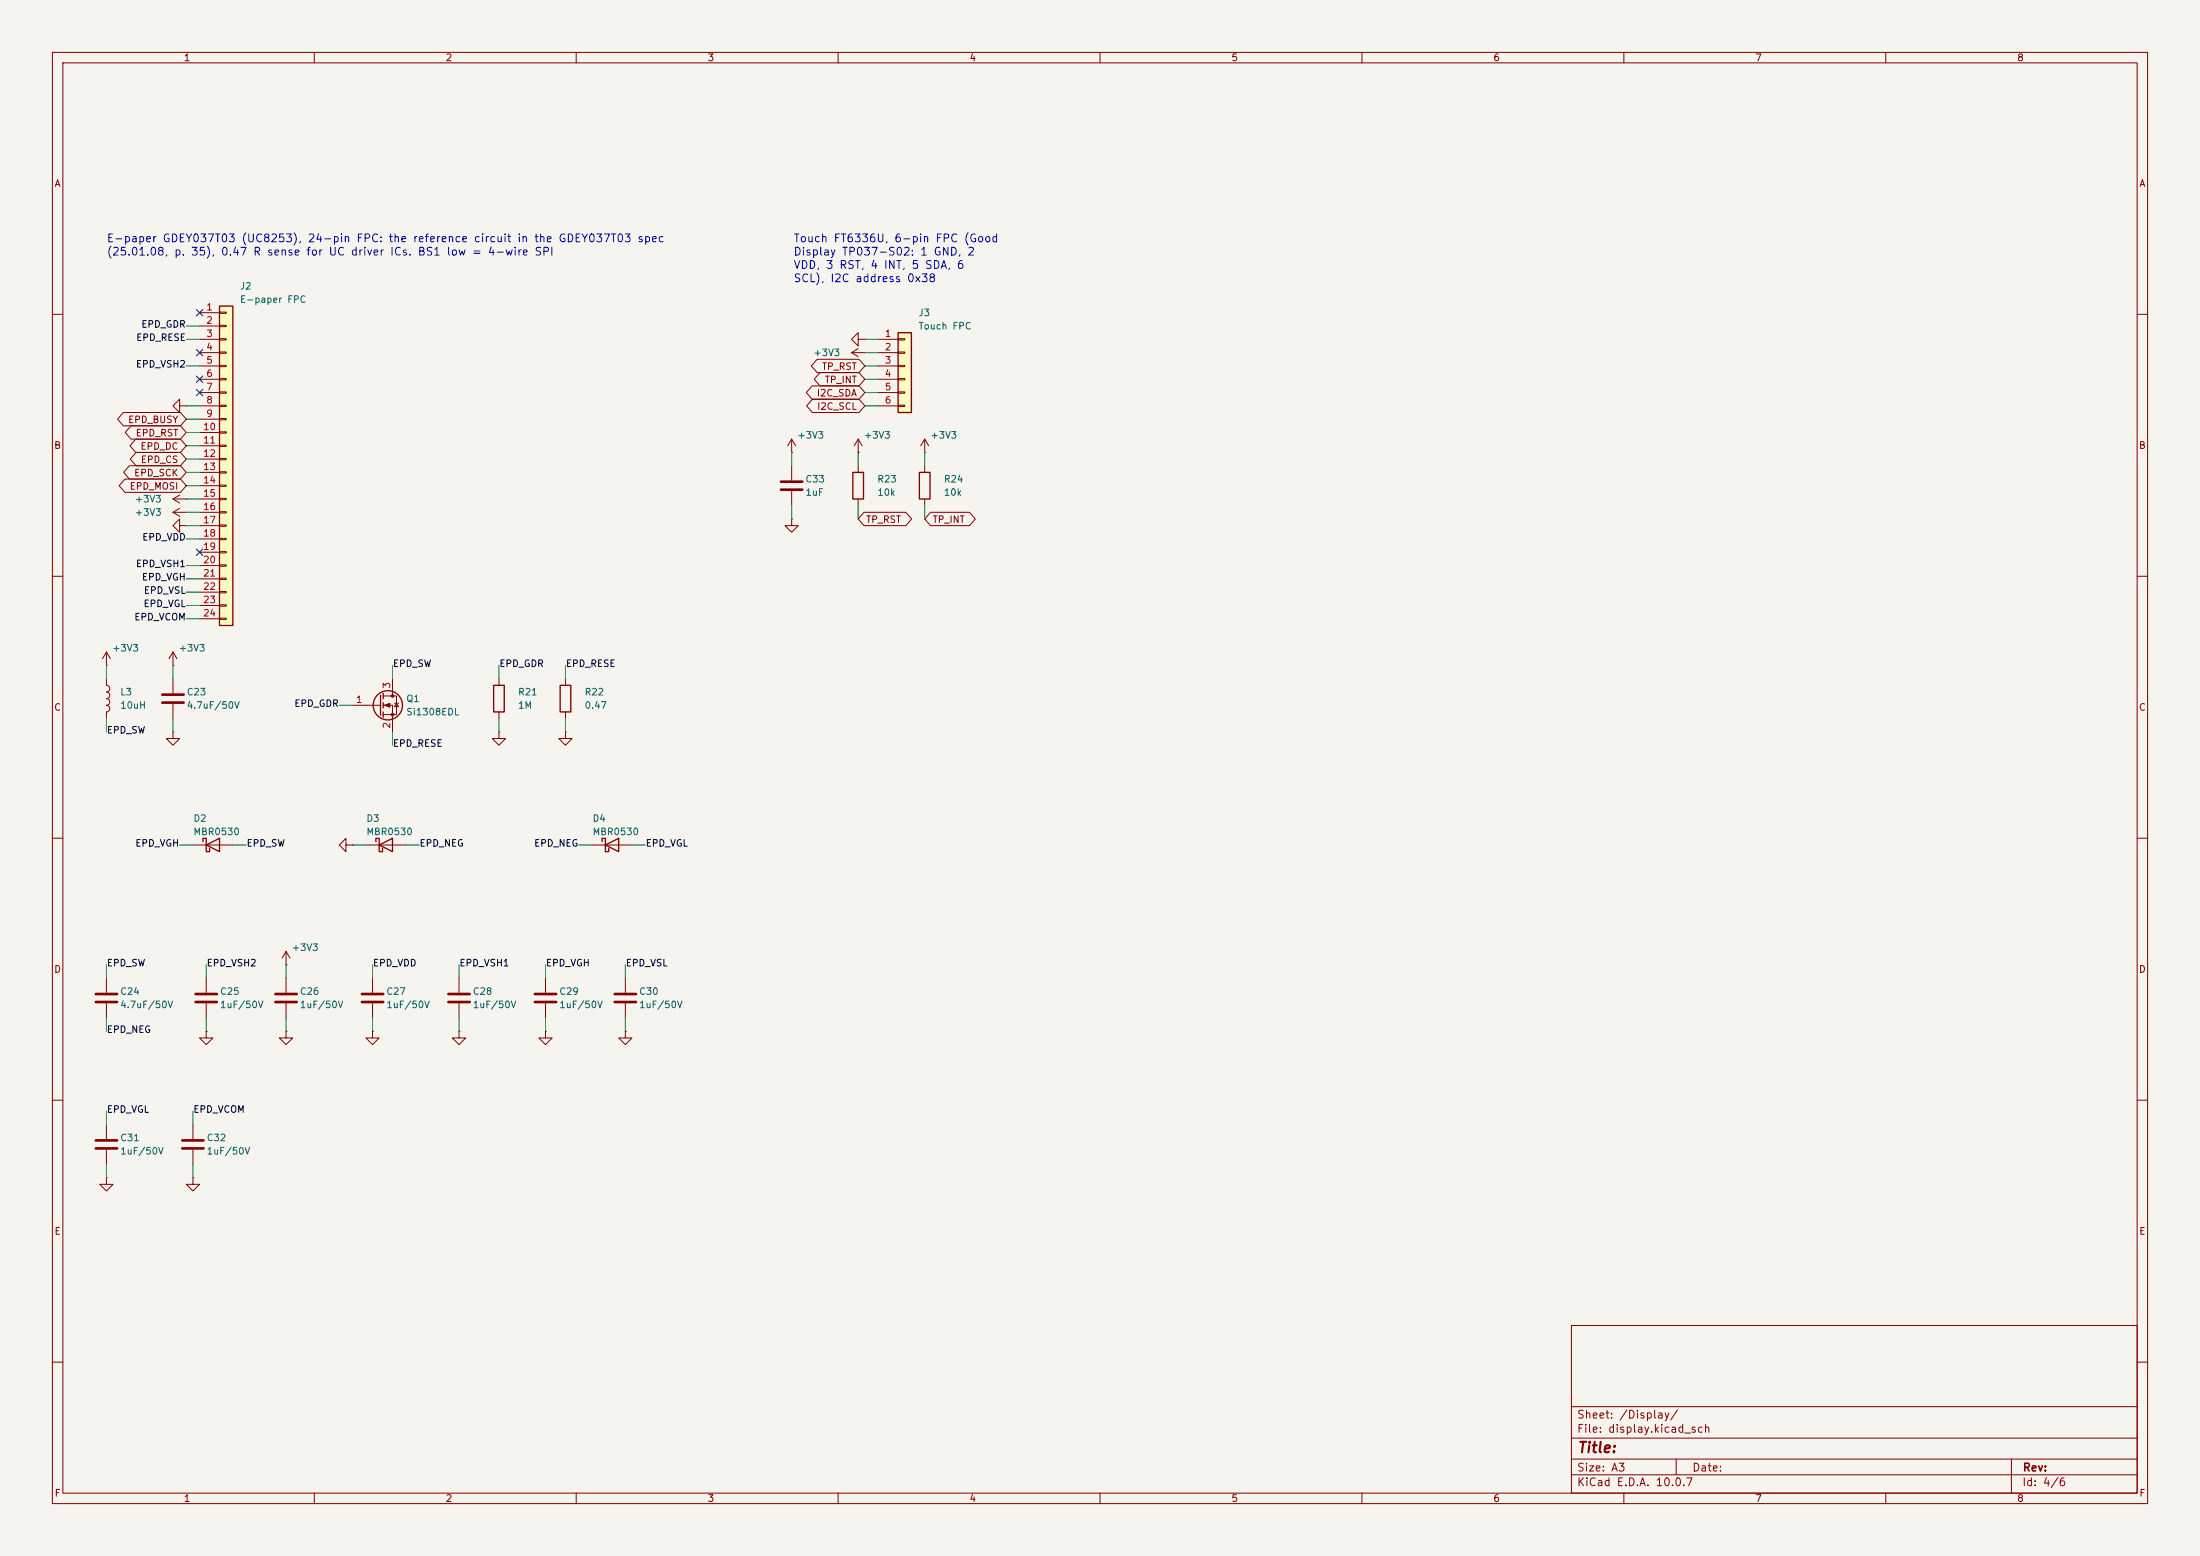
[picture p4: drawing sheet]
<svg xmlns="http://www.w3.org/2000/svg" width="420mm" height="297mm" viewBox="0 0 420 297" stroke-linecap="round" stroke-linejoin="round" font-family="sans-serif">
<path d="M0 0h420v297h-420z" fill="#f5f4ef" stroke="#f5f4ef" stroke-width=".19"/>
<g fill="none" stroke="#840000" stroke-width=".19">
<path d="M10 10h400v277h-400zM12 12h396v273h-396zM60 10v2M110 10v2M160 10v2M210 10v2M260 10v2M310 10v2M360 10v2M10 60h2M408 60h2M10 110h2"/>
<path d="M408 110h2M67.3 134.6h5.3M73.2 132.8h2.5v3.6h-2.5M73.2 134.6h1.7v5.1M74.9 129.5v3.3M75.3 134.2h.8M75.7 134.2l.4 .7h-.8zM10 160h2M408 160h2M39.4 196.9v1.2h1.2l-1.2 1.3-1.3-1.3h1.3M39.4 196.9h.1M54.6 196.9v1.2h1.3l-1.3 1.3-1.3-1.3h1.3"/>
<path d="M54.6 196.9h.1M54.6 184.2h.1M54.6 181.6l-.8 1.3M54.6 181.6l.8 1.3M54.6 181.6v2.6M54.6 186.7v2.8M54.6 191.5v2.8M119.4 186.7v2.8M119.4 191.5v2.8M10 210h2M20.3 214.6v2.8M20.3 219.5v2.7"/>
<path d="M36.8 214.6v2.8M36.8 219.5v2.7M408 210h2M36.8 224.8v1.3h1.3l-1.3 1.2-1.2-1.2h1.2M36.8 224.8h.1M300 253h108v32h-108zM10 260h2M300 278.5h108M300 274.5h108M300 268.5h108M320 278.5v3M384 278.5v6.5"/>
<path d="M408 260h2M60 285v2M110 285v2M160 285v2M210 285v2M260 285v2M300 281.5h108M310 285v2M360 285v2"/>
</g>
<g fill="none" stroke="#840000" stroke-width=".25">
<path d="M72.6 132.7v3.8M73.2 132.3v1.1M73.2 134.1v1M73.2 135.9v1"/>
<circle cx="74" cy="134.6" r="2.79"/>
</g>
<g fill="#840000" stroke="#840000" stroke-width=".19">
<path d="M73.4 134.6l1-.4v.8z"/>
<circle cx="74.9" cy="132.8" r=".25"/>
<circle cx="74.9" cy="136.4" r=".25"/>
</g>
<path d="M52.6 189.7h4M52.6 191.3h4M117.3 189.7h4.1M117.3 191.3h4.1M18.3 217.7h4.1M18.3 219.2h4.1M34.8 217.7h4.1M34.8 219.2h4.1" fill="none" stroke="#840000" stroke-width=".51"/>
<path d="M171.4 63.5h2.6v15.2h-2.6z" fill="#ffffc2"/>
<path d="M171.4 63.5h2.6v15.2h-2.6zM162.8 90.2h2v5.1h-2zM175.5 90.2h2v5.1h-2zM38.7 160.7v-.7h.7v2.6h.6v-.7M39.4 161.3l2.5-1.3v2.6z" fill="none" stroke="#840000" stroke-width=".25"/>
<g fill="none" stroke="#840000" stroke-width=".19">
<path d="M34.3 77.5v-1.3l-1.3 1.3 1.3 1.2v-1.2h1.3M35.6 77.5h.1M162.6 67.3h2.5M162.6 67.3l1.2 .8M163.8 64.8v-1.3l-1.2 1.3 1.2 1.2v-1.2h1.3M163.8 66.5l-1.2 .8M165.1 64.8h.1M165.1 67.3h.1M167.6 64.8h3.8M167.6 67.3h3.8M167.6 69.9h3.8M167.6 72.4h3.8"/>
<path d="M167.6 74.9h3.8M167.6 77.5h3.8M171.4 64.6h1.3v.3h-1.3zM171.4 67.2h1.3v.2h-1.3zM171.4 69.7h1.3v.3h-1.3zM171.4 72.3h1.3v.2h-1.3zM171.4 74.8h1.3v.3h-1.3zM171.4 77.3h1.3v.3h-1.3zM33 95.3l1.3 .7M33 95.3h2.6M33 97.8l1.3 .8M33 97.8h2.6"/>
<path d="M34.3 94.5l-1.3 .8M34.3 97l-1.3 .8M35.6 95.3h.1M35.6 97.8h.1M151.1 86.4h.1M151.1 99.1v1.2h1.3l-1.3 1.3-1.2-1.3h1.2M151.1 99.1h.1M151.1 83.8v2.6M151.1 88.9v2.8M151.1 93.7v2.8M151.1 83.8l-.7 1.3M151.1 83.8l.8 1.3"/>
<path d="M163.8 86.4h.1M163.8 83.8l-.7 1.3M163.8 83.8l.8 1.3M163.8 83.8v2.6M163.8 88.9v1.3M163.8 95.3v1.2M176.5 86.4h.1M176.5 83.8v2.6M176.5 88.9v1.3M176.5 95.3v1.2M176.5 83.8l-.7 1.3M176.5 83.8l.8 1.3"/>
<path d="M34.3 100.3v-1.2l-1.3 1.2 1.3 1.3v-1.3h1.3M35.6 100.3h.1M36.8 161.3h7.6M66 161.3v-1.3l-1.2 1.3 1.2 1.3v-1.3h1.3M67.3 161.3h.1M20.3 186.7v2.8M20.3 191.5v2.8M39.4 186.7v2.8M39.4 191.5v2.8M87.6 186.7v2.8M87.6 191.5v2.8"/>
</g>
<path d="M149.1 91.9h4.1M149.1 93.5h4.1M18.3 189.7h4.1M18.3 191.3h4.1M37.3 189.7h4.1M37.3 191.3h4.1M85.6 189.7h4.1M85.6 191.3h4.1" fill="none" stroke="#840000" stroke-width=".51"/>
<path d="M41.9 58.4h2.5v61h-2.5z" fill="#ffffc2"/>
<path d="M41.9 58.4h2.5v61h-2.5zM94.2 130.8h2.1v5.1h-2.1zM106.9 130.8h2.1v5.1h-2.1zM71.8 160.7v-.7h.6v2.6h.6v-.7M72.4 161.3l2.5-1.3v2.6zM114.9 160.7v-.7h.7v2.6h.6v-.7M115.6 161.3l2.5-1.3v2.6z" fill="none" stroke="#840000" stroke-width=".25"/>
<g fill="none" stroke="#840000" stroke-width=".19">
<path d="M38.1 59.7h3.8M41.9 59.6h1.3v.2h-1.3zM23.6 78.7h10.8l1.2 1.3-1.2 1.3h-10.8l-1.2-1.3zM38.1 62.2h3.8M38.1 64.8h3.8M38.1 67.3h3.8M38.1 69.9h3.8M38.1 72.4h3.8M38.1 74.9h3.8M38.1 77.5h3.8M41.9 62.1h1.3v.3h-1.3zM41.9 64.6h1.3v.3h-1.3z"/>
<path d="M41.9 67.2h1.3v.2h-1.3zM41.9 69.7h1.3v.3h-1.3zM41.9 72.3h1.3v.2h-1.3zM41.9 74.8h1.3v.3h-1.3zM41.9 77.3h1.3v.3h-1.3zM41.9 79.9h1.3v.2h-1.3zM155 73.7h9l1.1 1.2-1.1 1.3h-9l-1.1-1.3zM155.1 76.2h8.9l1.1 1.3-1.1 1.2h-8.9l-1.1-1.2zM156 68.6h8l1.1 1.3-1.1 1.2h-8l-1.1-1.2zM156.5 71.1h7.5l1.1 1.3-1.1 1.3h-7.5l-1.1-1.3zM23.9 91.4h10.5l1.2 1.3-1.2 1.3h-10.5l-1.1-1.3zM24.7 88.9h9.7l1.2 1.3-1.2 1.2h-9.7l-1.1-1.2z"/>
<path d="M25 81.3h9.4l1.2 1.3-1.2 1.2h-9.4l-1.1-1.2zM25.9 83.8h8.5l1.2 1.3-1.2 1.3h-8.5l-1.1-1.3zM26 86.4h8.4l1.2 1.2-1.2 1.3h-8.4l-1.1-1.3zM38.1 80h3.8M38.1 82.6h3.8M38.1 85.1h3.8M38.1 87.6h3.8M38.1 90.2h3.8M38.1 92.7h3.8M38.1 95.3h3.8M38.1 97.8h3.8M41.9 82.4h1.3v.3h-1.3z"/>
<path d="M41.9 85h1.3v.2h-1.3zM41.9 87.5h1.3v.3h-1.3zM41.9 90h1.3v.3h-1.3zM41.9 92.6h1.3v.2h-1.3zM41.9 95.1h1.3v.3h-1.3zM41.9 97.7h1.3v.2h-1.3zM164.9 97.8h8l1.1 1.3-1.1 1.2h-8l-1.1-1.2zM177.6 97.8h7.5l1.1 1.3-1.1 1.2h-7.5l-1.1-1.2zM38.1 100.3h3.8M38.1 102.9h3.8M38.1 105.4h3.8M38.1 108h3.8"/>
<path d="M38.1 110.5h3.8M38.1 113h3.8M38.1 115.6h3.8M38.1 118.1h3.8M41.9 100.2h1.3v.3h-1.3zM41.9 102.7h1.3v.3h-1.3zM41.9 105.3h1.3v.2h-1.3zM41.9 107.8h1.3v.3h-1.3zM41.9 110.4h1.3v.2h-1.3zM41.9 112.9h1.3v.3h-1.3zM41.9 115.4h1.3v.3h-1.3zM41.9 118h1.3v.2h-1.3z"/>
<path d="M20.3 129.5v1.3a.64 .64 0 0 1 .7 .6 .64 .64 0 0 1-.7 .7 .64 .64 0 0 1 .7 .6 .64 .64 0 0 1-.7 .7 .64 .64 0 0 1 .7 .6 .64 .64 0 0 1-.7 .6 .64 .64 0 0 1 .7 .7 .64 .64 0 0 1-.7 .6v1.3M20.3 127h.1M20.3 124.5v2.5M20.3 124.5l-.7 1.2M20.3 124.5l.8 1.2M33 127h.1M33 139.7v1.3h1.3l-1.3 1.2-1.3-1.2h1.3M33 139.7h.1M33 124.5l-.7 1.2M33 124.5l.8 1.2M33 124.5v2.5M33 129.5v2.8"/>
<path d="M33 134.4v2.8M95.2 139.7v1.3h1.3l-1.3 1.2-1.2-1.2h1.2M95.2 139.7h.1M95.2 129.5v1.3M95.2 135.9v1.3M107.9 139.7v1.3h1.3l-1.3 1.2-1.2-1.2h1.2M107.9 139.7h.1M107.9 129.5v1.3M107.9 135.9v1.3M69.8 161.3h7.7M113 161.3h7.6M71.1 196.9v1.2h1.3l-1.3 1.3-1.3-1.3h1.3"/>
<path d="M71.1 196.9h.1M71.1 186.7v2.8M71.1 191.5v2.8M87.6 196.9v1.2h1.3l-1.3 1.3-1.2-1.3h1.2M87.6 196.9h.1M104.1 196.9v1.2h1.3l-1.3 1.3-1.2-1.3h1.2M104.1 196.9h.1M104.1 186.7v2.8M104.1 191.5v2.8M119.4 196.9v1.2h1.2l-1.2 1.3-1.3-1.3h1.3M119.4 196.9h.1M20.3 224.8v1.3h1.3l-1.3 1.2-1.3-1.2h1.3"/>
<path d="M20.3 224.8h.1"/>
</g>
<path d="M31 132.6h4.1M31 134.1h4.1M69.1 189.7h4.1M69.1 191.3h4.1M102.1 189.7h4.1M102.1 191.3h4.1" fill="none" stroke="#840000" stroke-width=".51"/>
<g fill="none" stroke="#009600" stroke-width=".19">
<path d="M35.6 62.2h2.5M35.6 64.8h2.5M35.6 69.9h2.5M35.6 77.5h2.5M165.1 64.8h2.5M165.1 69.9h2.5M165.1 74.9h2.5M165.1 77.5h2.5M165.1 72.4h2.5M165.1 67.3h2.5M35.6 85.1h2.5M35.6 87.6h2.5"/>
<path d="M35.6 90.2h2.5M35.6 92.7h2.5M35.6 95.3h2.5M35.6 97.8h2.5M35.6 80h2.5M35.6 82.6h2.5M151.1 86.4v2.5M151.1 96.5v2.6M163.8 86.4v2.5M163.8 96.5v2.6M176.5 86.4v2.5M176.5 96.5v2.6"/>
<path d="M35.6 118.1h2.5M35.6 115.6h2.5M35.6 113h2.5M35.6 110.5h2.5M35.6 108h2.5M35.6 102.9h2.5M35.6 100.3h2.5M20.3 127v2.5M20.3 137.2v2.5M33 127v2.5M33 137.2v2.5M64.8 134.6h2.5"/>
<path d="M74.9 127v2.5M74.9 139.7v2.5M95.2 127v2.5M95.2 137.2v2.5M107.9 127v2.5M107.9 137.2v2.5M34.3 161.3h2.5M44.4 161.3h2.6M67.3 161.3h2.5M77.5 161.3h2.5M110.5 161.3h2.5M120.6 161.3h2.6"/>
<path d="M20.3 184.2v2.5M20.3 194.3v2.6M39.4 184.2v2.5M39.4 194.3v2.6M54.6 184.2v2.5M54.6 194.3v2.6M71.1 184.2v2.5M71.1 194.3v2.6M87.6 184.2v2.5M87.6 194.3v2.6M104.1 184.2v2.5M104.1 194.3v2.6"/>
<path d="M119.4 184.2v2.5M119.4 194.3v2.6M20.3 212.1v2.5M36.8 212.1v2.5M20.3 222.2v2.6M36.8 222.2v2.6"/>
</g>
<path d="M37.5 59.1l1.2 1.2M38.7 59.1l-1.2 1.2M37.5 71.8l1.2 1.2M37.5 74.3l1.2 1.2M37.5 66.7l1.2 1.2M38.7 71.8l-1.2 1.2M38.7 74.3l-1.2 1.2M38.7 66.7l-1.2 1.2M37.5 104.8l1.2 1.2M38.7 104.8l-1.2 1.2" fill="none" stroke="#000084" stroke-width=".19"/>
<text font-size="2" fill="#840000" x="301" y="277.8">Title:</text>
<g font-size="1.5" fill="#0000c2">
<text x="20.3" y="46.6">E-paper GDEY037T03 (UC8253), 24-pin FPC: the reference circuit in the GDEY037T03 spec</text>
<text x="151.4" y="46.6">Touch FT6336U, 6-pin FPC (Good</text>
<text x="20.3" y="49.1">(25.01.08, p. 35), 0.47 R sense for UC driver ICs. BS1 low = 4-wire SPI</text>
<text x="151.4" y="51.7">VDD, 3 RST, 4 INT, 5 SDA, 6</text>
<text x="151.4" y="49.1">Display TP037-S02: 1 GND, 2</text>
<text x="151.4" y="54.2">SCL), I2C address 0x38</text>
</g>
<g font-size="1.5" fill="#840000">
<text x="300.9" y="273.8">File: display.kicad_sch</text>
<text x="300.9" y="271.1">Sheet: /Display/</text>
<text x="300.9" y="281.2">Size: A3</text>
<text x="322.9" y="281.2">Date:</text>
<text x="386" y="281.2">Rev:</text>
<text x="300.9" y="284">KiCad E.D.A. 10.0.7</text>
<text x="385.9" y="284">Id: 4/6</text>
</g>
<g font-size="1.3" fill="#840000">
<text x="35" y="12">1</text>
<text x="85" y="12">2</text>
<text x="135" y="12">3</text>
<text x="185" y="12">4</text>
<text x="235" y="12">5</text>
<text x="285" y="12">6</text>
<text x="335" y="12">7</text>
<text x="385" y="12">8</text>
<text x="10.3" y="36">A</text>
<text x="408.3" y="36">A</text>
<text x="156.8" y="70.9">TP_RST</text>
<text x="155.8" y="76">I2C_SDA</text>
<text x="157.3" y="73.4">TP_INT</text>
<text x="24.3" y="81.1">EPD_BUSY</text>
<text x="25.8" y="83.6">EPD_RST</text>
<text x="155.9" y="78.5">I2C_SCL</text>
<text x="10.2" y="86">B</text>
<text x="26.7" y="86.1">EPD_DC</text>
<text x="26.8" y="88.7">EPD_CS</text>
<text x="408.2" y="86">B</text>
<text x="24.7" y="93.8">EPD_MOSI</text>
<text x="25.5" y="91.2">EPD_SCK</text>
<text x="165.2" y="100.1">TP_RST</text>
<text x="177.9" y="100.1">TP_INT</text>
<text x="10.2" y="136">C</text>
<text x="408.2" y="136">C</text>
<text x="10.2" y="186">D</text>
<text x="408.2" y="186">D</text>
<text x="10.3" y="236">E</text>
<text x="408.3" y="236">E</text>
<text x="10.3" y="286">F</text>
<text x="35" y="287">1</text>
<text x="85" y="287">2</text>
<text x="135" y="287">3</text>
<text x="185" y="287">4</text>
<text x="235" y="287">5</text>
<text x="285" y="287">6</text>
<text x="335" y="287">7</text>
<text x="385" y="287">8</text>
<text x="408.3" y="286">F</text>
</g>
<g font-size="1.3" fill="#a90000">
<text x="39.3" y="59.6">1</text>
<text x="39.3" y="62.1">2</text>
<text x="39.3" y="64.6">3</text>
<text x="168.8" y="64.6">1</text>
<text x="39.3" y="67.2">4</text>
<text x="39.3" y="69.7">5</text>
<text x="168.8" y="67.2">2</text>
<text x="168.8" y="69.7">3</text>
<text x="39.3" y="72.3">6</text>
<text x="39.3" y="74.8">7</text>
<text x="39.3" y="77.3">8</text>
<text x="168.8" y="72.3">4</text>
<text x="168.8" y="74.8">5</text>
<text x="168.8" y="77.3">6</text>
<text x="38.7" y="82.4">10</text>
<text x="39.3" y="79.9">9</text>
<text x="38.7" y="85">11</text>
<text x="38.7" y="87.5">12</text>
<text x="38.7" y="90">13</text>
<text x="38.7" y="92.6">14</text>
<text x="38.7" y="95.1">15</text>
<text x="38.7" y="97.7">16</text>
<text x="38.7" y="100.2">17</text>
<text x="38.7" y="102.7">18</text>
<text x="38.7" y="105.3">19</text>
<text x="38.7" y="107.8">20</text>
<text x="38.7" y="110.4">21</text>
<text x="38.7" y="112.9">22</text>
<text x="38.7" y="115.4">23</text>
<text x="38.7" y="118">24</text>
<text x="74.8" y="131.5" transform="rotate(-90 74.8 131.5)">3</text>
<text x="67.8" y="134.5">1</text>
<text x="74.8" y="139.2" transform="rotate(-90 74.8 139.2)">2</text>
</g>
<g font-size="1.3" fill="#006464">
<text x="45.7" y="55.6">J2</text>
<text x="45.7" y="58.1">E-paper FPC</text>
<text x="175.2" y="60.7">J3</text>
<text x="175.2" y="63.2">Touch FPC</text>
<text x="155.2" y="68.3">+3V3</text>
<text x="152.1" y="84">+3V3</text>
<text x="164.8" y="84">+3V3</text>
<text x="177.5" y="84">+3V3</text>
<text x="153.7" y="92.4">C33</text>
<text x="153.7" y="94.9">1uF</text>
<text x="167.4" y="92.4">R23</text>
<text x="167.4" y="94.9">10k</text>
<text x="180.1" y="92.4">R24</text>
<text x="180.1" y="94.9">10k</text>
<text x="25.6" y="96.2">+3V3</text>
<text x="25.6" y="98.8">+3V3</text>
<text x="21.3" y="124.7">+3V3</text>
<text x="34" y="124.7">+3V3</text>
<text x="22.8" y="133">L3</text>
<text x="22.8" y="135.6">10uH</text>
<text x="35.5" y="133">C23</text>
<text x="35.5" y="135.6">4.7uF/50V</text>
<text x="77.5" y="134.3">Q1</text>
<text x="77.5" y="136.9">Si1308EDL</text>
<text x="98.8" y="133">R21</text>
<text x="98.8" y="135.6">1M</text>
<text x="111.5" y="133">R22</text>
<text x="111.5" y="135.6">0.47</text>
<text x="36.8" y="157.2">D2</text>
<text x="36.8" y="159.7">MBR0530</text>
<text x="69.8" y="157.2">D3</text>
<text x="69.8" y="159.7">MBR0530</text>
<text x="113" y="157.2">D4</text>
<text x="113" y="159.7">MBR0530</text>
<text x="55.6" y="181.8">+3V3</text>
<text x="22.8" y="190.2">C24</text>
<text x="41.9" y="190.2">C25</text>
<text x="57.1" y="190.2">C26</text>
<text x="73.6" y="190.2">C27</text>
<text x="90.2" y="190.2">C28</text>
<text x="106.7" y="190.2">C29</text>
<text x="121.9" y="190.2">C30</text>
<text x="22.8" y="192.7">4.7uF/50V</text>
<text x="41.9" y="192.7">1uF/50V</text>
<text x="57.1" y="192.7">1uF/50V</text>
<text x="73.6" y="192.7">1uF/50V</text>
<text x="90.2" y="192.7">1uF/50V</text>
<text x="106.7" y="192.7">1uF/50V</text>
<text x="121.9" y="192.7">1uF/50V</text>
<text x="22.8" y="218.1">C31</text>
<text x="22.8" y="220.7">1uF/50V</text>
<text x="39.4" y="218.1">C32</text>
<text x="39.4" y="220.7">1uF/50V</text>
</g>
<g font-size="1.3" fill="#0f0f0f">
<text x="25.9" y="65.4">EPD_RESE</text>
<text x="26.9" y="62.8">EPD_GDR</text>
<text x="25.8" y="70.5">EPD_VSH2</text>
<text x="27" y="103.5">EPD_VDD</text>
<text x="25.8" y="108.6">EPD_VSH1</text>
<text x="27" y="111.1">EPD_VGH</text>
<text x="27.3" y="113.6">EPD_VSL</text>
<text x="25.5" y="118.7">EPD_VCOM</text>
<text x="27.3" y="116.2">EPD_VGL</text>
<text x="74.9" y="127.6">EPD_SW</text>
<text x="95.2" y="127.6">EPD_GDR</text>
<text x="107.9" y="127.6">EPD_RESE</text>
<text x="56.1" y="135.2">EPD_GDR</text>
<text x="20.3" y="140.3">EPD_SW</text>
<text x="74.9" y="142.9">EPD_RESE</text>
<text x="25.7" y="161.9">EPD_VGH</text>
<text x="47" y="161.9">EPD_SW</text>
<text x="80" y="161.9">EPD_NEG</text>
<text x="101.9" y="161.9">EPD_NEG</text>
<text x="123.2" y="161.9">EPD_VGL</text>
<text x="20.3" y="184.8">EPD_SW</text>
<text x="39.3" y="184.8">EPD_VSH2</text>
<text x="71.1" y="184.8">EPD_VDD</text>
<text x="87.6" y="184.8">EPD_VSH1</text>
<text x="104.1" y="184.8">EPD_VGH</text>
<text x="119.4" y="184.8">EPD_VSL</text>
<text x="20.3" y="197.5">EPD_NEG</text>
<text x="20.3" y="212.7">EPD_VGL</text>
<text x="36.8" y="212.7">EPD_VCOM</text>
</g>
</svg>
